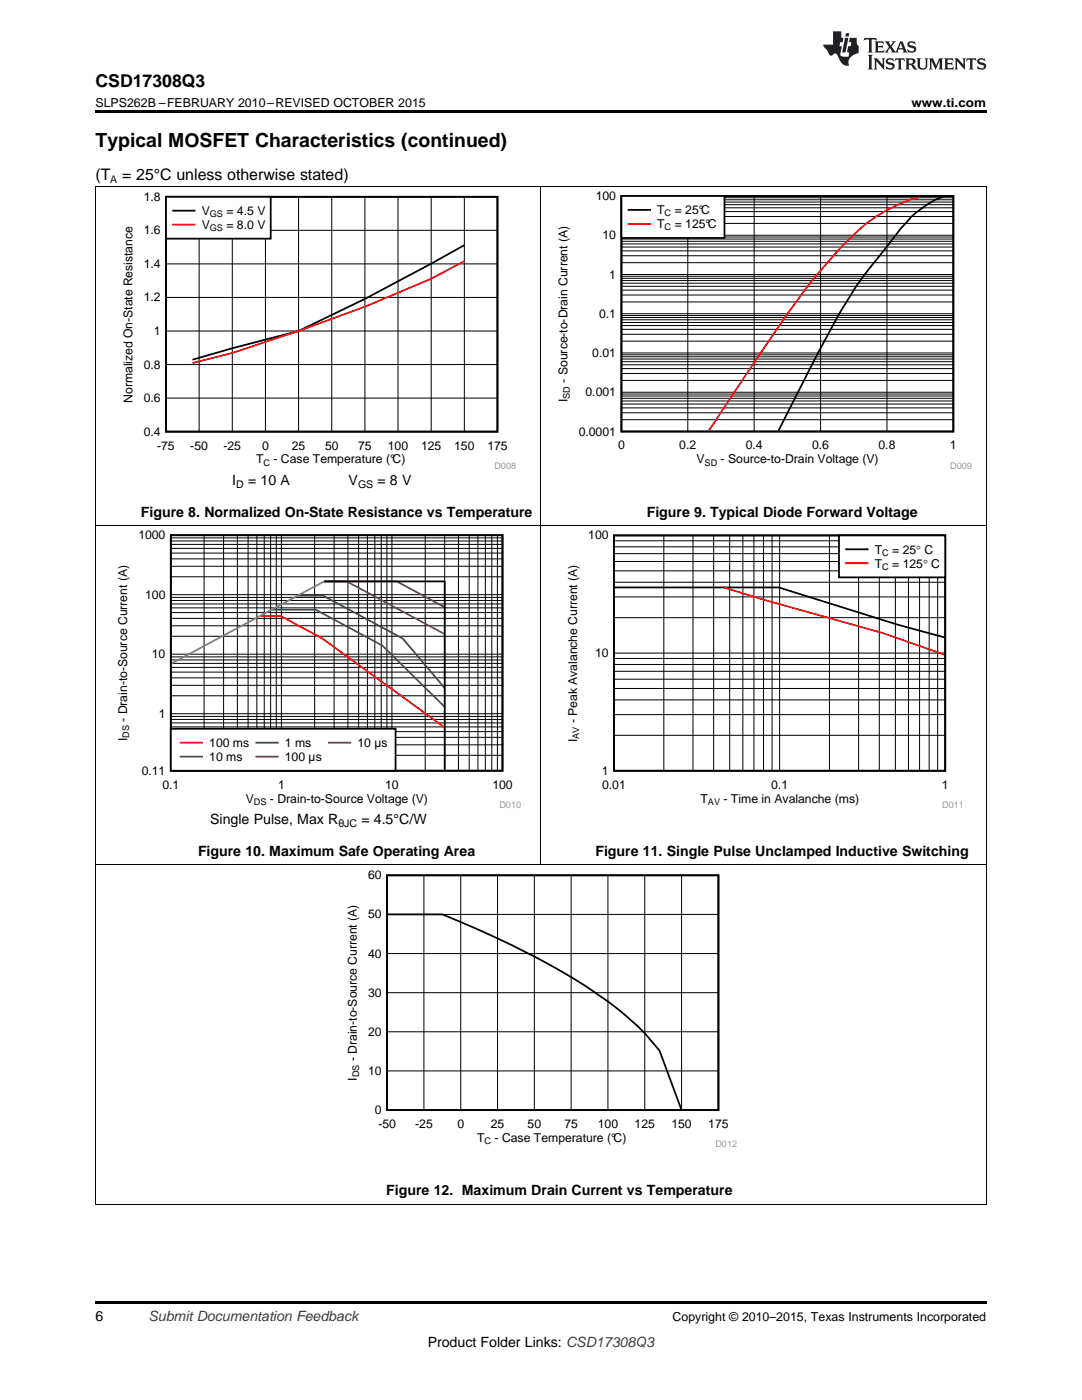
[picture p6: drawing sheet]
<svg xmlns="http://www.w3.org/2000/svg" width="216mm" height="279mm" viewBox="0 0 216 279" stroke-linecap="round" stroke-linejoin="round" font-family="sans-serif">
<path d="M19 240.3h.2zM196.7 240.3h.1zM19 259.7h177.8v.5h-177.8z" fill="#000"/>
<path d="M19.1 172.6v67.7M196.8 172.6v67.7M19 240.3h177.8" fill="none" stroke="#000" stroke-width=".2"/>
<path d="M68.9 173.8h78.1v55.2h-78.1z" fill-rule="evenodd" fill="#fff"/>
<path d="M77.2 174.7h66.2v46.8h-66.2zM77.4 182.5h10.9a180.7 180.7 0 0 1 28.6 14.3 58.5 58.5 0 0 1 14.7 12.9l4.3 11.7" fill="none" stroke="#000" stroke-width=".35"/>
<g fill="none" stroke="#000" stroke-width=".2">
<path d="M19.1 105v67.6M107.9 105v67.6M196.8 105v67.6M19 172.6h177.8M84.6 174.7v46.8M91.9 174.7v46.8M99.3 174.7v46.8M106.6 174.7v46.8M114 174.7v46.8M121.3 174.7v46.8M128.7 174.7v46.8M136 174.7v46.8"/>
<path d="M77.2 198.1h66.2M77.2 190.3h66.2M77.2 182.5h66.2M77.2 213.7h66.2M77.2 205.9h66.2"/>
</g>
<path d="M23 105.9h80.9v55.4h-80.9z" fill-rule="evenodd" fill="#fff"/>
<path d="M34.1 106.8h66.2v47h-66.2zM64.7 116h24v37.6" fill="none" stroke="#000" stroke-width=".35"/>
<g fill="none" stroke="#000" stroke-width=".2">
<path d="M34.1 119.8h66.2M34.1 119.2h66.2M34.1 118.7h66.2M34.1 115.1h66.2M34.1 113h66.2M34.1 111.5h66.2M34.1 110.4h66.2M34.1 109.4h66.2M34.1 108.6h66.2M34.1 108h66.2M34.1 107.3h66.2M40.7 106.8v47"/>
<path d="M44.6 106.8v47M47.4 106.8v47M49.5 106.8v47M51.2 106.8v47M52.7 106.8v47M54 106.8v47M55.1 106.8v47M56.2 106.8v47M62.8 106.8v47M66.7 106.8v47M69.4 106.8v47M71.6 106.8v47"/>
<path d="M73.3 106.8v47M74.8 106.8v47M76.1 106.8v47M77.2 106.8v47M78.2 106.8v47M84.8 106.8v47M88.7 106.8v47M91.5 106.8v47M93.6 106.8v47M95.4 106.8v47M96.8 106.8v47M98.1 106.8v47"/>
<path d="M99.2 106.8v47M34.1 138.9h66.2M34.1 136.8h66.2M34.1 135.3h66.2M34.1 134.1h66.2M34.1 133.2h66.2M34.1 132.4h66.2M34.1 131.7h66.2M34.1 131.1h66.2M34.1 130.6h66.2M34.1 127h66.2M34.1 124.9h66.2"/>
<path d="M34.1 123.4h66.2M34.1 122.3h66.2M34.1 121.3h66.2M34.1 120.5h66.2M34.1 150.7h66.2M34.1 148.6h66.2M34.1 147.2h66.2M34.1 146h66.2M34.1 145.1h66.2M34.1 144.3h66.2M34.1 143.6h66.2M34.1 143h66.2"/>
<path d="M34.1 142.4h66.2"/>
</g>
<path d="M51.9 122.9h4.1l8.2 4.5 24.5 17.8" fill="none" stroke="#f00" stroke-width=".35"/>
<path d="M54.2 121.7h8.8l13.3 7.1 12.4 12.3" fill="none" stroke="#295c75" stroke-width=".35"/>
<path d="M59.4 118.9h5.1l15.8 8.5 8.4 9.9" fill="none" stroke="#286b49" stroke-width=".35"/>
<path d="M64.7 116h4.5l19.5 10.6" fill="none" stroke="#9e3a3a" stroke-width=".35"/>
<path d="M64.7 116h14.5l9.5 5.2" fill="none" stroke="#68275f" stroke-width=".35"/>
<path d="M64.7 116l-30.5 16.4" fill="none" stroke="#808080" stroke-width=".35"/>
<path d="M34.1 145.4h44.8v8.4h-44.8z" fill-rule="evenodd" fill="#fff"/>
<path d="M34.1 145.4h44.8v8.4h-44.8z" fill="none" stroke="#000" stroke-width=".35"/>
<path d="M36 148.2h4.3" fill="none" stroke="#f00" stroke-width=".35"/>
<path d="M36 151h4.3" fill="none" stroke="#295c75" stroke-width=".35"/>
<path d="M51.1 148.2h4.3" fill="none" stroke="#286b49" stroke-width=".35"/>
<path d="M51.1 151h4.3" fill="none" stroke="#9e3a3a" stroke-width=".35"/>
<path d="M65.6 148.2h4.3" fill="none" stroke="#68275f" stroke-width=".35"/>
<path d="M112.8 105.9h79.2v55.4h-79.2z" fill-rule="evenodd" fill="#fff"/>
<path d="M122.5 106.9h66.1v46.9h-66.1zM122.7 117.2h32.7l23.9 7.5 9.1 2.5" fill="none" stroke="#000" stroke-width=".35"/>
<g fill="none" stroke="#000" stroke-width=".2">
<path d="M122.5 119.1h66.1M122.5 116.2h66.1M122.5 113.9h66.1M122.5 112.1h66.1M122.5 110.5h66.1M122.5 109.1h66.1M122.5 107.9h66.1M132.5 106.9v46.9M138.3 106.9v46.9M142.4 106.9v46.9M145.6 106.9v46.9M148.2 106.9v46.9"/>
<path d="M150.4 106.9v46.9M152.4 106.9v46.9M154.1 106.9v46.9M155.6 106.9v46.9M165.5 106.9v46.9M171.3 106.9v46.9M175.5 106.9v46.9M178.7 106.9v46.9M181.3 106.9v46.9M183.5 106.9v46.9M185.4 106.9v46.9M187.1 106.9v46.9"/>
<path d="M122.5 139.7h66.1M122.5 137.4h66.1M122.5 135.5h66.1M122.5 134h66.1M122.5 132.6h66.1M122.5 131.4h66.1M122.5 130.3h66.1M122.5 123.3h66.1M122.5 146.7h66.1M122.5 142.6h66.1"/>
</g>
<path d="M144.4 117.2l7.7 2.4 24.1 6.8 12.2 4.2" fill="none" stroke="#f00" stroke-width=".35"/>
<path d="M167.4 106.9h21.2v8.3h-21.2z" fill-rule="evenodd" fill="#fff"/>
<path d="M167.4 106.9h21.2v8.3h-21.2zM168.8 109.6h4.3" fill="none" stroke="#000" stroke-width=".35"/>
<path d="M168.8 112.4h4.3" fill="none" stroke="#f00" stroke-width=".35"/>
<path d="M19.1 37.2v67.8M107.9 37.2v67.8M196.8 37.2v67.8M19 104.9h177.8" fill="none" stroke="#000" stroke-width=".2"/>
<path d="M24.1 38.4h78.8v55.2h-78.8z" fill-rule="evenodd" fill="#fff"/>
<path d="M33.1 39.3h66.2v46.8h-66.2zM92.7 48.9l-6.7 3.7-13.2 7.1-13.2 6.4-13.2 3.4-8 2.3" fill="none" stroke="#000" stroke-width=".35"/>
<g fill="none" stroke="#000" stroke-width=".2">
<path d="M39.7 39.3v46.8M46.4 39.3v46.8M53 39.3v46.8M59.6 39.3v46.8M66.2 39.3v46.8M72.8 39.3v46.8M79.4 39.3v46.8M86 39.3v46.8M92.7 39.3v46.8M33.1 59.4h66.2M33.1 52.7h66.2M33.1 46h66.2"/>
<path d="M33.1 79.4h66.2M33.1 72.7h66.2M33.1 66.1h66.2"/>
</g>
<path d="M92.7 52.1l-6.7 3.5-13.2 5.6-13.2 4.9-13.2 4.3-8 2.1" fill="none" stroke="#f00" stroke-width=".35"/>
<path d="M33.1 39.3h20.9v8.3h-20.9z" fill-rule="evenodd" fill="#fff"/>
<path d="M33.1 39.3h20.9v8.3h-20.9zM34.5 42h4.3" fill="none" stroke="#000" stroke-width=".35"/>
<path d="M34.5 44.8h4.3" fill="none" stroke="#f00" stroke-width=".35"/>
<path d="M110.9 38.2h83v55.4h-83z" fill-rule="evenodd" fill="#fff"/>
<path d="M124 39.1h66.2v47h-66.2zM188.1 39.3a19.7 19.7 0 0 0-8.3 6.3l-2.9 3.7a91.1 91.1 0 0 0-13.7 21.1l-7.9 15.5" fill="none" stroke="#000" stroke-width=".35"/>
<g fill="none" stroke="#000" stroke-width=".2">
<path d="M124 39.9h66.2M124 39.5h66.2M137.2 39.1v47M150.5 39.1v47M163.7 39.1v47M177 39.1v47M124 58.9h66.2M124 57.9h66.2M124 57.1h66.2M124 56.5h66.2M124 56h66.2M124 55.5h66.2"/>
<path d="M124 55.1h66.2M124 54.8h66.2M124 52.4h66.2M124 51h66.2M124 50.1h66.2M124 49.3h66.2M124 48.7h66.2M124 48.2h66.2M124 47.7h66.2M124 47.3h66.2M124 46.9h66.2M124 44.6h66.2"/>
<path d="M124 43.2h66.2M124 42.2h66.2M124 41.5h66.2M124 40.8h66.2M124 40.3h66.2M124 79.5h66.2M124 79h66.2M124 78.6h66.2M124 78.3h66.2M124 75.9h66.2M124 74.5h66.2M124 73.6h66.2"/>
<path d="M124 72.8h66.2M124 72.2h66.2M124 71.7h66.2M124 71.2h66.2M124 70.8h66.2M124 70.4h66.2M124 68.1h66.2M124 66.7h66.2M124 65.7h66.2M124 65h66.2M124 64.4h66.2M124 63.8h66.2"/>
<path d="M124 63.4h66.2M124 63h66.2M124 62.6h66.2M124 60.3h66.2M124 83.8h66.2M124 82.4h66.2M124 81.4h66.2M124 80.6h66.2M124 80h66.2"/>
</g>
<path d="M183.7 39.3a29.8 29.8 0 0 0-13.5 7.6 104.6 104.6 0 0 0-13.1 15.7l-15.7 23.3" fill="none" stroke="#f00" stroke-width=".35"/>
<path d="M124 39.1h20.6v8.4h-20.6z" fill-rule="evenodd" fill="#fff"/>
<path d="M124 39.1h20.6v8.4h-20.6zM125.4 41.9h4.3" fill="none" stroke="#000" stroke-width=".35"/>
<path d="M125.4 44.7h4.3" fill="none" stroke="#f00" stroke-width=".35"/>
<path d="M19 37.2h177.8" fill="none" stroke="#000" stroke-width=".2"/>
<path d="M19 22h177.8v.5h-177.8z" fill="#000"/>
<g fill="#231f20">
<path d="M172.5 7.6l-.1 .5 .4-.2h.6v.1v2.1l-.2 .4h.9l-.2-.4v-2.1l.1-.1h.5l.5 .2-.2-.5zM174.5 8.3l.2 .3v1.5l-.2 .4h1.8l.2-.6a1.04 1.04 0 0 1-1.3 .2v-.7h.6l.3 .2v-.6l-.3 .2h-.6v-.6l.8-.1 .4 .3-.2-.5zM176.5 8.3l.9 1.1-.9 1.1h.8l-.2-.2 .4-.7 .5 .7-.2 .2h1.5l-.2-.2 .2-.4h.9l.1 .4-.2 .2h1l-.3-.3-.7-1.9h-.5l-.9 2-.8-1 .9-1h-.8l.1 .3-.4 .5-.3-.6 .1-.2zM179.7 8.6l.4 1h-.7zM181.3 8.4a.63 .63 0 0 0-.2 .7 .63 .63 0 0 0 .6 .4l.6 .2 .1 .2a.75 .75 0 0 1-.7 .4 .75 .75 0 0 1-.6-.5l.1 .7 .1-.1a1.11 1.11 0 0 0 1.5-.6 1.13 1.13 0 0 0-1.2-.8l-.1-.4a1.04 1.04 0 0 1 1.2 .2l-.2-.5-.2 .1-.4-.2zM173.2 10.9l.2 .4v2.2l-.2 .4h1l-.3-.4v-2.2l.3-.4zM174.3 11.6l.3 .4v1.5l-.3 .4h.8l-.2-.4v-1.3l1.5 1.7v-1.9l.2-.4h-.7l.2 .4v.9l-1.1-1.3zM177 11.8a.62 .62 0 0 0-.2 .7 .62 .62 0 0 0 .6 .4l.6 .1 .1 .3a.76 .76 0 0 1-.7 .3 .76 .76 0 0 1-.7-.4l.2 .7 .1-.1a1.11 1.11 0 0 0 1.5-.6 1.13 1.13 0 0 0-1.2-.8l-.1-.4a1.04 1.04 0 0 1 1.2 .2l-.2-.6-.2 .1-.5-.1zM178.7 11.6l-.2 .6a.61 .61 0 0 1 .8-.3v1.6l-.2 .4h.9l-.2-.4v-1.6a.63 .63 0 0 1 .7 .3l-.1-.6zM180.6 11.6l.3 .4v1.5l-.3 .4h1l-.2-.2-.1-.8 .6 .2a.76 .76 0 0 0 1.2 .7l-1-1a.58 .58 0 0 0 .6-.5 .58 .58 0 0 0-.5-.6zM181.4 11.9h.1a.45 .45 0 0 1 .5 .1 .45 .45 0 0 1 .1 .5l-.8 .2zM182.9 11.6l.2 .2a2.17 2.17 0 0 0 .3 1.9 .99 .99 0 0 0 1.6-.6v-1.1l.2-.4h-.7l.2 .2a1.92 1.92 0 0 1-.2 1.8 .6 .6 0 0 1-.9-.5v-1.1l.2-.4zM185.4 11.6l.2 .4v1.5l-.2 .4h.7l-.2-.4v-1.4l.8 1.8 .8-1.8v1.4l-.2 .4h.9l-.2-.4v-1.5l.2-.4h-.8l-.6 1.5-.6-1.5zM188.4 11.6l.2 .4v1.5l-.2 .4h1.8l.1-.6a1.04 1.04 0 0 1-1.2 .1v-.6h.5l.4 .2v-.6l-.4 .2h-.5v-.7h.8l.3 .3-.1-.6zM190.5 11.6l.2 .4v1.5l-.2 .4h.7l-.2-.4v-1.3l1.5 1.7v-1.9l.2-.4h-.7l.2 .4v.9l-1.1-1.3zM192.9 11.6l-.1 .6a.61 .61 0 0 1 .7-.3l.1 1.6-.3 .4h1l-.3-.4 .1-1.6a.63 .63 0 0 1 .7 .3l-.1-.6zM195.2 11.8a.62 .62 0 0 0-.2 .7 .62 .62 0 0 0 .6 .4l.6 .1 .1 .3a.76 .76 0 0 1-.7 .3 .76 .76 0 0 1-.6-.4l.1 .7 .1-.1a1.11 1.11 0 0 0 1.6-.6 1.13 1.13 0 0 0-1.3-.8l-.1-.4a1.04 1.04 0 0 1 1.2 .2l-.1-.6-.2 .1-.5-.1z"/>
<path d="M166.2 6.3v2.6h-1.9v.4l.8 .9a.91 .91 0 0 0 1 .8 .56 .56 0 0 1 .5-.3 .56 .56 0 0 1 .5 .3l.4 .8a1.53 1.53 0 0 0 1.9 1.2 1.54 1.54 0 0 1 1-2.1l.9-.3v-1.4a1.52 1.52 0 0 1-.4-1.6h-1.3l-.2 .8h.5l-.2 .8h-.5l-.1 1v.2l.4 .1-.2 .8a1.93 1.93 0 0 1-1.6-.3l.3-1.8h-.5l.2-.8h.4l.2-.8h-.4v-1.3zM168.6 7.6l-.6 2.9h.7l.6-2.9zM168.8 6.6l-.1 .7h.6l.2-.7z"/>
</g>
<text font-size="3.9" x="19" y="29.3">Typical MOSFET Characteristics (continued)</text>
<text font-size="3.5" x="19" y="17.3">CSD17308Q3</text>
<g font-size="3.2">
<text x="19" y="36">(T</text>
<text x="24.4" y="36">= 25°C unless otherwise stated)</text>
</g>
<g font-size="2.8">
<text x="46.4" y="96.8">I</text>
<text x="49.5" y="96.8">= 10 A</text>
<text x="69.6" y="96.8">V</text>
<text x="75.3" y="96.8">= 8 V</text>
<text x="28.1" y="103.2">Figure 8. Normalized On-State Resistance vs Temperature</text>
<text x="129" y="103.2">Figure 9. Typical Diode Forward Voltage</text>
<text x="41.9" y="164.5">Single Pulse, Max R</text>
<text x="72.1" y="164.5">= 4.5°C/W</text>
<text x="39.5" y="170.9">Figure 10. Maximum Safe Operating Area</text>
<text x="118.8" y="170.9">Figure 11. Single Pulse Unclamped Inductive Switching</text>
<text x="77.1" y="238.6">Figure 12. Maximum Drain Current vs Temperature</text>
<text x="19" y="263.6">6</text>
<text x="85.3" y="268.9">Product Folder Links: CSD17308Q3</text>
</g>
<text font-size="2.8" fill="#0000c8" x="29.6" y="263.6">Submit Documentation Feedback</text>
<g font-size="2.5">
<text x="19" y="21.4">SLPS262B –FEBRUARY 2010–REVISED OCTOBER 2015</text>
<text x="181.9" y="21.4">www.ti.com</text>
<text x="134.2" y="263.6">Copyright © 2010–2015, Texas Instruments Incorporated</text>
</g>
<g font-size="2.4">
<text x="28.7" y="40.1">1.8</text>
<text x="118.9" y="39.9">100</text>
<text x="28.7" y="46.8">1.6</text>
<text x="40.3" y="42.9">V</text>
<text x="40.3" y="45.7">V</text>
<text x="45.2" y="42.9">= 4.5 V</text>
<text x="45.2" y="45.7">= 8.0 V</text>
<text x="120.2" y="47.7">10</text>
<text x="131.1" y="42.8">T</text>
<text x="131.1" y="45.5">T</text>
<text x="134.6" y="42.8">= 25°C</text>
<text x="134.6" y="45.5">= 125°C</text>
<text x="28.7" y="53.5">1.4</text>
<text x="121.6" y="55.6">1</text>
<text x="28.7" y="60.2">1.2</text>
<text x="119.5" y="63.4">0.1</text>
<text x="30.7" y="66.9">1</text>
<text x="118.2" y="71.2">0.01</text>
<text x="28.7" y="73.5">0.8</text>
<text x="113.3" y="76.4" transform="rotate(-90 113.3 76.4)">- Source-to-Drain Current (A)</text>
<text x="26.4" y="80.4" transform="rotate(-90 26.4 80.4)">Normalized On-State Resistance</text>
<text x="28.7" y="80.2">0.6</text>
<text x="113.3" y="80.3" transform="rotate(-90 113.3 80.3)">I</text>
<text x="116.8" y="79.1">0.001</text>
<text x="28.7" y="86.9">0.4</text>
<text x="31.4" y="89.7">-75</text>
<text x="38" y="89.7">-50</text>
<text x="44.6" y="89.7">-25</text>
<text x="52.3" y="89.7">0</text>
<text x="58.2" y="89.7">25</text>
<text x="64.9" y="89.7">50</text>
<text x="71.5" y="89.7">75</text>
<text x="77.4" y="89.7">100</text>
<text x="84" y="89.7">125</text>
<text x="90.6" y="89.7">150</text>
<text x="97.2" y="89.7">175</text>
<text x="115.5" y="86.9">0.0001</text>
<text x="123.3" y="89.7">0</text>
<text x="135.5" y="89.7">0.2</text>
<text x="148.8" y="89.7">0.4</text>
<text x="162" y="89.7">0.6</text>
<text x="175.3" y="89.7">0.8</text>
<text x="189.6" y="89.7">1</text>
<text x="51.1" y="92.5">T</text>
<text x="54.6" y="92.5">- Case Temperature (°C)</text>
<text x="139" y="92.5">V</text>
<text x="143.8" y="92.5">- Source-to-Drain Voltage (V)</text>
<text x="27.6" y="107.6">1000</text>
<text x="117.4" y="107.7">100</text>
<text x="174.5" y="110.5">T</text>
<text x="174.5" y="113.3">T</text>
<text x="178" y="110.5">= 25q</text>
<text x="178" y="113.3">= 125</text>
<text x="184.2" y="113.3">q</text>
<text x="184.5" y="110.5">C</text>
<text x="185.8" y="113.3">C</text>
<text x="29" y="119.5">100</text>
<text x="30.3" y="131.4">10</text>
<text x="118.7" y="131.1">10</text>
<text x="31.7" y="143.2">1</text>
<text x="25.4" y="148" transform="rotate(-90 25.4 148)">I</text>
<text x="25.4" y="144.1" transform="rotate(-90 25.4 144.1)">- Drain-to-Source Current (A)</text>
<text x="41.8" y="149.1">100 ms</text>
<text x="56.9" y="149.1">1 ms</text>
<text x="71.3" y="149.1">10 µs</text>
<text x="115.2" y="148.1" transform="rotate(-90 115.2 148.1)">I</text>
<text x="115.2" y="144.3" transform="rotate(-90 115.2 144.3)">- Peak Avalanche Current (A)</text>
<text x="28.3" y="154.6">0.11</text>
<text x="41.8" y="151.9">10 ms</text>
<text x="56.9" y="151.9">100 µs</text>
<text x="120.1" y="154.6">1</text>
<text x="32.4" y="157.4">0.1</text>
<text x="49" y="160.2">V</text>
<text x="53.9" y="160.2">- Drain-to-Source Voltage (V)</text>
<text x="55.5" y="157.4">1</text>
<text x="76.9" y="157.4">10</text>
<text x="98.2" y="157.4">100</text>
<text x="120.1" y="157.4">0.01</text>
<text x="139.8" y="160.2">T</text>
<text x="144.4" y="160.2">- Time in Avalanche (ms)</text>
<text x="153.9" y="157.4">0.1</text>
<text x="187.9" y="157.4">1</text>
<text x="73.5" y="175.5">60</text>
<text x="73.5" y="183.3">50</text>
<text x="73.5" y="191.1">40</text>
<text x="73.5" y="198.9">30</text>
<text x="73.5" y="206.7">20</text>
<text x="71.2" y="215.7" transform="rotate(-90 71.2 215.7)">I</text>
<text x="71.2" y="211.8" transform="rotate(-90 71.2 211.8)">- Drain-to-Source Current (A)</text>
<text x="73.5" y="214.5">10</text>
<text x="74.8" y="222.3">0</text>
<text x="75.5" y="225.1">-50</text>
<text x="82.8" y="225.1">-25</text>
<text x="91.3" y="225.1">0</text>
<text x="95.2" y="227.9">T</text>
<text x="97.9" y="225.1">25</text>
<text x="98.7" y="227.9">- Case Temperature (°C)</text>
<text x="105.3" y="225.1">50</text>
<text x="112.6" y="225.1">75</text>
<text x="119.3" y="225.1">100</text>
<text x="126.6" y="225.1">125</text>
<text x="134" y="225.1">150</text>
<text x="141.3" y="225.1">175</text>
</g>
<g font-size="2.1">
<text x="22" y="36.6">A</text>
<text x="47.1" y="97.4">D</text>
<text x="71.4" y="97.4">GS</text>
<text x="67.5" y="165.1">θJC</text>
</g>
<g font-size="1.8">
<text x="41.9" y="43.3">GS</text>
<text x="41.9" y="46.1">GS</text>
<text x="132.6" y="43.2">C</text>
<text x="132.6" y="46">C</text>
<text x="113.7" y="79.6" transform="rotate(-90 113.7 79.6)">SD</text>
<text x="52.6" y="92.9">C</text>
<text x="140.6" y="92.9">SD</text>
<text x="176" y="110.9">C</text>
<text x="176" y="113.7">C</text>
<text x="25.8" y="147.3" transform="rotate(-90 25.8 147.3)">DS</text>
<text x="115.6" y="147.4" transform="rotate(-90 115.6 147.4)">AV</text>
<text x="50.7" y="160.6">DS</text>
<text x="141.3" y="160.6">AV</text>
<text x="71.6" y="215" transform="rotate(-90 71.6 215)">DS</text>
<text x="96.7" y="228.3">C</text>
</g>
<g font-size="1.8" fill="#999">
<text x="98.7" y="93.5">D008</text>
<text x="189.6" y="93.5">D009</text>
<text x="99.7" y="161.2">D010</text>
<text x="188" y="161.2">D011</text>
<text x="142.7" y="228.9">D012</text>
</g>
</svg>
